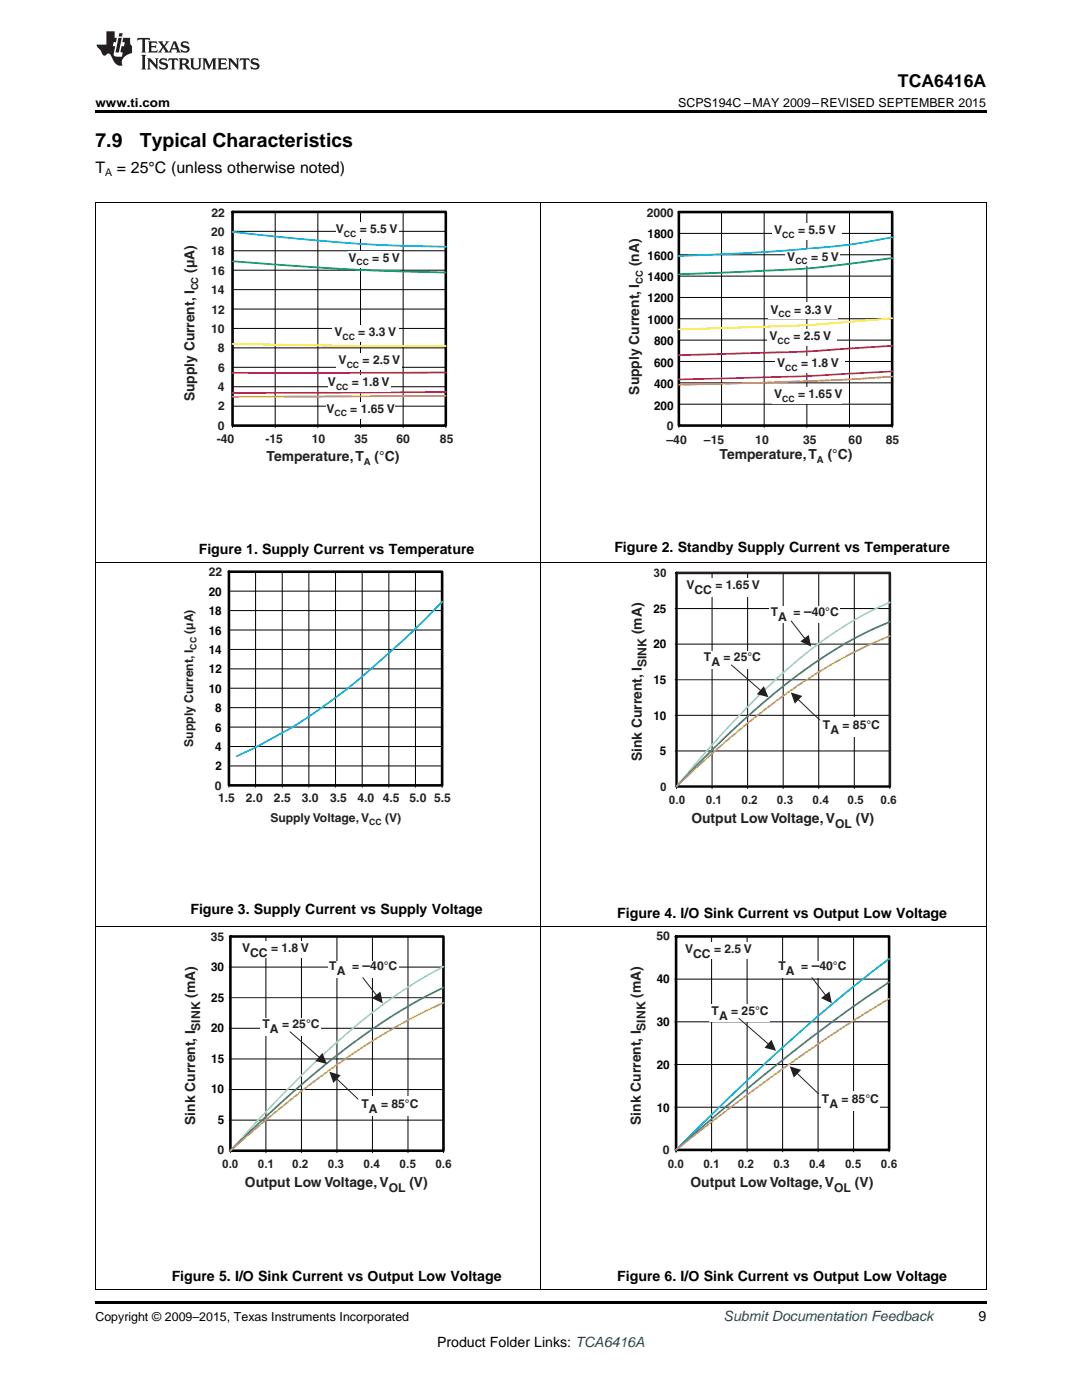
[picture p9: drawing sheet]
<svg xmlns="http://www.w3.org/2000/svg" width="216mm" height="279mm" viewBox="0 0 216 279" stroke-linecap="round" stroke-linejoin="round" font-family="sans-serif">
<path d="M19 257.4l.2 .1zM196.7 257.4l.1 .1zM19 259.7h177.8v.5h-177.8z" fill="#000"/>
<path d="M19.1 184.9v72.6M107.9 184.9v72.6M196.8 184.9v72.6M19 257.4h177.8" fill="none" stroke="#000" stroke-width=".2"/>
<g fill="#fff">
<path d="M62.1 234.2h17.4v2.4h-17.4z" fill-rule="evenodd"/>
<path d="M46 186.9h42.5v42.8h-42.5z" fill-rule="evenodd"/>
</g>
<g fill="none" stroke="#010202" stroke-width=".2">
<path d="M45.7 193h42.8M45.7 186.9h42.8v43.1M45.7 199.1h.3M46 186.9v43.1M53.1 186.9v43.1M60.2 186.9v43.1M67.2 186.9v43.1M74.3 186.9v43.1M81.4 186.9v43.1M45.7 217.4h42.8M45.7 211.3h42.8M45.7 205.2h42.8"/>
<path d="M45.7 223.5h42.8M45.7 229.7h42.8"/>
</g>
<path d="M46 199.1h42.5" fill="none" stroke="#231f20" stroke-width=".2"/>
<path d="M46 186.9h42.5v42.8h-42.5z" fill="none" stroke="#010202" stroke-width=".52"/>
<path d="M88.5 192.9a110 110 0 0 0-24.8 18.3l-8.9 8.8-8.8 9.6" fill="none" stroke="#8dd7f7" stroke-width=".35"/>
<path d="M88.5 197.1a119.2 119.2 0 0 0-26.6 17.9l-8.8 7.8-7.1 6.9" fill="none" stroke="#3b8476" stroke-width=".35"/>
<path d="M88.5 200.1a136.5 136.5 0 0 0-30.1 19.1l-5.3 4.3-7.1 6.1" fill="none" stroke="#a6ce39" stroke-width=".35"/>
<g fill="#fff">
<path d="M48 187.9h13.9v3.4h-13.9z" fill-rule="evenodd"/>
<path d="M65.4 191.8h14.2v3.3h-14.2z" fill-rule="evenodd"/>
</g>
<path d="M72.4 195.1l2.7 3.5" fill="none" stroke="#231f20" stroke-width=".2"/>
<path d="M74.2 199.2l1.7-1.3 .5 2.3z" fill="#231f20"/>
<g fill="#fff">
<path d="M71.9 218.8h11.8v3.9h-11.8z" fill-rule="evenodd"/>
<path d="M52 203.1h12v3.5h-12z" fill-rule="evenodd"/>
</g>
<path d="M57.9 205.9l5.8 5.1" fill="none" stroke="#231f20" stroke-width=".2"/>
<path d="M64.3 210.1l.9 2.2-2.3-.6z" fill="#231f20"/>
<path d="M67.2 215.3l4.2 4.1" fill="none" stroke="#231f20" stroke-width=".2"/>
<path d="M65.7 213.9l2.3 .7-1.5 1.5z" fill="#231f20"/>
<g fill="#fff">
<path d="M151 234.2h17.4v2.4h-17.4z" fill-rule="evenodd"/>
<path d="M134.9 186.9h42.5v42.6h-42.5z" fill-rule="evenodd"/>
</g>
<path d="M134.7 195.4h42.7M134.7 186.9h42.7v43M134.9 186.9v42.6M142 186.9v43M149.1 186.9v43M156.2 186.9v43M163.2 186.9v43M170.3 186.9v43M134.7 212.4h42.7M134.7 203.9h42.7M134.7 221h42.7M134.7 229.5h42.7" fill="none" stroke="#010202" stroke-width=".2"/>
<path d="M134.9 186.9h42.5v42.6h-42.5z" fill="none" stroke="#010202" stroke-width=".52"/>
<path d="M134.9 229.5v.4" fill="none" stroke="#010202" stroke-width=".35"/>
<path d="M177.4 191.4a365 365 0 0 0-37.2 32.8l-5.3 5.3" fill="none" stroke="#00aeef" stroke-width=".35"/>
<path d="M177.4 196a391.6 391.6 0 0 0-42.5 33.5" fill="none" stroke="#3b8476" stroke-width=".35"/>
<path d="M177.4 199.3a395.4 395.4 0 0 0-42.5 30.2" fill="none" stroke="#a6ce39" stroke-width=".35"/>
<g fill="#fff">
<path d="M136.4 188.1h13.9v3.4h-13.9z" fill-rule="evenodd"/>
<path d="M155 191.8h14.2v3.3h-14.2z" fill-rule="evenodd"/>
</g>
<path d="M162 195.1l2.7 3.5" fill="none" stroke="#231f20" stroke-width=".2"/>
<path d="M163.8 199.2l1.7-1.3 .5 2.3z" fill="#231f20"/>
<g fill="#fff">
<path d="M163.8 217.7h11.7v3.9h-11.7z" fill-rule="evenodd"/>
<path d="M141.6 200.5h12v3.5h-12z" fill-rule="evenodd"/>
</g>
<path d="M147.5 203.3l5.8 5.1" fill="none" stroke="#231f20" stroke-width=".2"/>
<path d="M153.9 207.5l1 2.2-2.4-.6z" fill="#231f20"/>
<path d="M159 214.2l4.3 4.1" fill="none" stroke="#231f20" stroke-width=".2"/>
<path d="M157.6 212.8l2.3 .7-1.5 1.6z" fill="#231f20"/>
<path d="M19.1 112.3v72.6M107.9 112.3v72.6M196.8 112.3v72.6M19 184.8h177.8" fill="none" stroke="#000" stroke-width=".2"/>
<g fill="#fff">
<path d="M151.2 161.6h17.4v2.4h-17.4z" fill-rule="evenodd"/>
<path d="M135 114.3h42.6v42.7h-42.6z" fill-rule="evenodd"/>
</g>
<g fill="none" stroke="#010202" stroke-width=".2">
<path d="M134.7 114.3h42.9v43.1M135 114.3v43.1M142.1 114.3v43.1M149.2 114.3v43.1M156.3 114.3v43.1M163.4 114.3v43.1M170.5 114.3v43.1M134.7 128.5h42.9M134.7 121.5h42.9M134.7 135.7h.3M134.7 149.9h42.9M134.7 142.8h42.9"/>
<path d="M134.7 157h42.9"/>
</g>
<path d="M135 135.7h42.6" fill="none" stroke="#231f20" stroke-width=".2"/>
<path d="M135 114.3h42.6v42.7h-42.6z" fill="none" stroke="#231f20" stroke-width=".52"/>
<path d="M177.6 120.2a79.9 79.9 0 0 0-24 16.5 223.6 223.6 0 0 0-18.6 20.3" fill="none" stroke="#8dd7f7" stroke-width=".35"/>
<path d="M177.6 124.1a94.9 94.9 0 0 0-26.7 17.3l-7 6.5-8.9 9.1" fill="none" stroke="#3b8476" stroke-width=".35"/>
<path d="M177.6 126.9a106.3 106.3 0 0 0-28.4 17.4l-7.1 6.1-7.1 6.6" fill="none" stroke="#a6ce39" stroke-width=".35"/>
<g fill="#fff">
<path d="M137 115.4h15.1v3.7h-15.1z" fill-rule="evenodd"/>
<path d="M153.5 121.1h14.1v3.3h-14.1z" fill-rule="evenodd"/>
</g>
<path d="M157.9 123.9l2.7 3.5" fill="none" stroke="#231f20" stroke-width=".2"/>
<path d="M159.7 128l1.7-1.3 .4 2.3z" fill="#231f20"/>
<g fill="#fff">
<path d="M164 143.1h11.7v3.9h-11.7z" fill-rule="evenodd"/>
<path d="M140.1 129.9h12v3.5h-12z" fill-rule="evenodd"/>
</g>
<path d="M145.9 132.7l5.9 5.1" fill="none" stroke="#231f20" stroke-width=".2"/>
<path d="M152.4 136.9l.9 2.2-2.3-.6z" fill="#231f20"/>
<path d="M159.3 139.6l4.2 4.1" fill="none" stroke="#231f20" stroke-width=".2"/>
<path d="M157.8 138.2l2.3 .7-1.5 1.5z" fill="#231f20"/>
<path d="M45.7 114.1h42.5v42.6h-42.5z" fill-rule="evenodd" fill="#fff"/>
<g fill="none" stroke="#010202" stroke-width=".2">
<path d="M45.7 118h42.5M51 114.1v43M56.3 114.1v43M61.6 114.1v43M66.9 114.1v43M72.3 114.1v43M77.6 114.1v43M82.9 114.1v43M45.7 137.4h42.5M45.7 133.5h42.5M45.7 129.6h42.5M45.7 125.7h42.5"/>
<path d="M45.7 121.9h42.5M45.7 152.9h42.5M45.7 149h42.5M45.7 145.1h42.5M45.7 141.2h42.5M45.7 157.1v-43h42.5v43M45.7 156.7h42.5"/>
</g>
<path d="M45.7 114.1h42.5v42.6h-42.5z" fill="none" stroke="#010202" stroke-width=".52"/>
<path d="M88.2 120.1l-6.6 6.6-6.4 5.8a115.2 115.2 0 0 1-9.9 7.9l-7.2 4.9-7.4 4-3.4 1.6" fill="none" stroke="#00aeef" stroke-width=".35"/>
<path d="M19.1 40.4v71.9M107.9 40.4v71.9M196.8 40.4v71.9M19 112.3h177.8" fill="none" stroke="#000" stroke-width=".2"/>
<path d="M46.4 42.3h42.6v42.6h-42.6z" fill-rule="evenodd" fill="#fff"/>
<g fill="none" stroke="#010202" stroke-width=".2">
<path d="M46.4 57.8h42.6M46.4 53.9h42.6M46.4 50h42.6M46.4 46.2h42.6M54.9 42.3v43M63.4 42.3v43M71.9 42.3v43M80.4 42.3v43M46.4 77.2h42.6M46.4 73.3h42.6M46.4 69.4h42.6M46.4 65.5h42.6"/>
<path d="M46.4 61.7h42.6M46.4 85.3v-43h42.6v43M46.4 84.9h42.6M46.4 81.1h42.6"/>
</g>
<path d="M46.4 42.3h42.6v42.6h-42.6z" fill="none" stroke="#010202" stroke-width=".52"/>
<path d="M89 79l-42.6 .2" fill="none" stroke="#f58220" stroke-width=".35"/>
<path d="M89 78.2l-42.6 .2" fill="none" stroke="#ed028c" stroke-width=".35"/>
<path d="M89 74.3l-42.6 .1" fill="none" stroke="#ee1d23" stroke-width=".35"/>
<path d="M46.4 68.6l25.5 .4 17.1 .1" fill="none" stroke="#fff101" stroke-width=".35"/>
<path d="M46.4 52.1l8.5 .7a526.8 526.8 0 0 0 34.1 1.6" fill="none" stroke="#00a54f" stroke-width=".35"/>
<path d="M46.4 46.3a363.5 363.5 0 0 0 42.6 2.9" fill="none" stroke="#00aeef" stroke-width=".35"/>
<g fill="#fff">
<path d="M66.3 65h13.2v3.3h-13.2z" fill-rule="evenodd"/>
<path d="M67.1 70.5h13.2v3.3h-13.2z" fill-rule="evenodd"/>
<path d="M69.4 50.1h10.4v3.3h-10.4z" fill-rule="evenodd"/>
<path d="M67.1 44.5h12.4v3.2h-12.4z" fill-rule="evenodd"/>
<path d="M65.5 74.9h12.5v3.3h-12.5z" fill-rule="evenodd"/>
<path d="M65.1 80.2h13.7v3.3h-13.7z" fill-rule="evenodd"/>
<path d="M135.5 42.3h42.5v42.6h-42.5z" fill-rule="evenodd"/>
</g>
<g fill="none" stroke="#010202" stroke-width=".2">
<path d="M135.5 59.4h42.5M135.5 55.1h42.5M135.5 50.8h42.5M135.5 46.6h42.5M144 42.3v43M152.5 42.3v43M161 42.3v43M169.5 42.3v43M135.5 76.4h42.5M135.5 72.1h42.5M135.5 67.9h42.5M135.5 63.6h42.5"/>
<path d="M135.5 80.7h42.5M135.5 85.3v-43h42.5v43M135.5 84.9h42.5"/>
</g>
<path d="M135.5 42.3h42.5v42.6h-42.5z" fill="none" stroke="#010202" stroke-width=".52"/>
<path d="M178 75.2l-12.7 .7-29.8 .9" fill="none" stroke="#f58220" stroke-width=".35"/>
<path d="M178 74.1l-17 1-25.5 .6" fill="none" stroke="#ed028c" stroke-width=".35"/>
<path d="M178 69l-10.6 .7a185.2 185.2 0 0 1-14.9 .7l-17 .5" fill="none" stroke="#ee1d23" stroke-width=".35"/>
<path d="M178 63.5a305.4 305.4 0 0 1-25.5 1.7l-17 .5" fill="none" stroke="#fff101" stroke-width=".35"/>
<path d="M161 53.6l-25.5 1.1M178 51.5l-8.5 1.1" fill="none" stroke="#00a54f" stroke-width=".35"/>
<path d="M152.5 50.3l-17 .8M178 47.4l-8.5 1.4-8.5 .9" fill="none" stroke="#00aeef" stroke-width=".35"/>
<g fill="#fff">
<path d="M154.7 71h13.8v3.3h-13.8z" fill-rule="evenodd"/>
<path d="M154.1 77.2h13.8v3.3h-13.8z" fill-rule="evenodd"/>
<path d="M153.1 65.7h13.9v3.2h-13.9z" fill-rule="evenodd"/>
<path d="M153.3 60.4h13.9v3.3h-13.9z" fill-rule="evenodd"/>
<path d="M154.1 44.5h13.8v3.3h-13.8z" fill-rule="evenodd"/>
<path d="M156.7 49.8h10.9v3.3h-10.9z" fill-rule="evenodd"/>
</g>
<path d="M161 49.7l-8.5 .6" fill="none" stroke="#00aeef" stroke-width=".35"/>
<path d="M169.5 52.6l-8.5 1" fill="none" stroke="#00a54f" stroke-width=".35"/>
<path d="M19 40.4h177.8" fill="none" stroke="#000" stroke-width=".2"/>
<path d="M19 22h177.8v.5h-177.8z" fill="#000"/>
<g fill="#231f20">
<path d="M27.5 7.6l-.1 .5 .4-.2h.6v.1v2.1l-.2 .4h1l-.3-.4v-2.1l.1-.1h.5l.5 .2-.2-.5zM29.5 8.3l.2 .3v1.5l-.2 .4h1.8l.2-.6a1.04 1.04 0 0 1-1.3 .2v-.7h.6l.3 .2v-.6l-.3 .2h-.6v-.6l.8-.1 .4 .3-.2-.5zM31.5 8.3l.9 1.1-.9 1.1h.8l-.2-.2 .5-.7 .4 .7-.2 .2h1.5l-.1-.2 .1-.4h.9l.1 .4-.2 .2h1l-.3-.3-.7-1.9h-.5l-.9 2-.8-1 .9-1h-.8l.1 .3-.3 .5-.4-.6 .2-.2zM34.7 8.6l.4 1h-.7zM36.3 8.4a.63 .63 0 0 0-.2 .7 .63 .63 0 0 0 .6 .4l.6 .2 .1 .2a.75 .75 0 0 1-.7 .4 .75 .75 0 0 1-.6-.5l.1 .7 .1-.1a1.11 1.11 0 0 0 1.5-.6 1.13 1.13 0 0 0-1.2-.8l-.1-.4a1.04 1.04 0 0 1 1.2 .2l-.2-.5-.1 .1-.5-.2zM28.2 10.9l.2 .4v2.2l-.2 .4h1l-.3-.4v-2.2l.3-.4zM29.3 11.6l.3 .4v1.5l-.3 .4h.8l-.2-.4v-1.3l1.5 1.7v-1.9l.2-.4h-.7l.2 .4v.9l-1.1-1.3zM32 11.8a.62 .62 0 0 0-.2 .7 .62 .62 0 0 0 .6 .4l.6 .1 .1 .3a.76 .76 0 0 1-.7 .3 .76 .76 0 0 1-.6-.4l.1 .7 .1-.1a1.11 1.11 0 0 0 1.5-.6 1.13 1.13 0 0 0-1.2-.8l-.1-.4a1.04 1.04 0 0 1 1.2 .2l-.2-.6-.1 .1-.5-.1zM33.7 11.6l-.2 .6a.61 .61 0 0 1 .8-.3v1.6l-.2 .4h.9l-.2-.4v-1.6a.63 .63 0 0 1 .8 .3l-.2-.6zM35.6 11.6l.3 .4v1.5l-.3 .4h1l-.2-.2v-.8l.5 .2a.76 .76 0 0 0 1.2 .7l-1-1a.58 .58 0 0 0 .6-.5 .58 .58 0 0 0-.5-.6zM36.4 11.9h.1a.45 .45 0 0 1 .5 .1 .45 .45 0 0 1 .1 .5l-.7 .2zM37.9 11.6l.2 .2a2.17 2.17 0 0 0 .3 1.9 .99 .99 0 0 0 1.6-.6v-1.1l.2-.4h-.7l.2 .2a1.92 1.92 0 0 1-.2 1.8 .6 .6 0 0 1-.9-.5v-1.1l.2-.4zM40.4 11.6l.2 .4v1.5l-.2 .4h.7l-.2-.4v-1.4l.8 1.8 .8-1.8v1.4l-.2 .4h.9l-.2-.4v-1.5l.2-.4h-.8l-.6 1.5-.6-1.5zM43.4 11.6l.2 .4v1.5l-.2 .4h1.8l.2-.6a1.04 1.04 0 0 1-1.3 .1v-.6h.5l.4 .2v-.6l-.4 .2h-.5v-.7h.8l.3 .3-.1-.6zM45.5 11.6l.2 .4v1.5l-.2 .4h.7l-.2-.4v-1.3l1.5 1.7v-1.9l.2-.4h-.7l.2 .4v.9l-1.1-1.3zM47.9 11.6l-.1 .6a.61 .61 0 0 1 .8-.3v1.6l-.3 .4h1l-.3-.4 .1-1.6a.63 .63 0 0 1 .7 .3l-.1-.6zM50.2 11.8a.62 .62 0 0 0-.2 .7 .62 .62 0 0 0 .6 .4l.6 .1 .2 .3a.76 .76 0 0 1-.8 .3 .76 .76 0 0 1-.6-.4l.1 .7 .2-.1a1.11 1.11 0 0 0 1.5-.6 1.13 1.13 0 0 0-1.3-.8l-.1-.4a1.04 1.04 0 0 1 1.2 .2l-.1-.6-.2 .1-.5-.1z"/>
<path d="M21.2 6.3v2.6h-1.9l.1 .4 .7 .9a.91 .91 0 0 0 1 .8 .56 .56 0 0 1 .5-.3 .56 .56 0 0 1 .5 .3l.4 .8a1.53 1.53 0 0 0 1.9 1.2 1.54 1.54 0 0 1 1-2.1l.9-.3v-1.4a1.52 1.52 0 0 1-.3-1.6h-1.4l-.2 .8h.5l-.2 .8h-.4l-.2 1v.2l.4 .1-.2 .8a1.93 1.93 0 0 1-1.6-.3l.3-1.8h-.5l.2-.8h.4l.2-.8h-.4v-1.3zM23.6 7.6l-.6 2.9h.7l.6-2.9zM23.8 6.6l-.1 .7h.6l.2-.7z"/>
</g>
<g font-size="3.9">
<text x="19" y="29.3">7.9</text>
<text x="27.9" y="29.3">Typical Characteristics</text>
</g>
<text font-size="3.5" x="179.2" y="17.3">TCA6416A</text>
<g font-size="3.2">
<text x="19" y="34.4">T</text>
<text x="23.3" y="34.4">= 25°C (unless otherwise noted)</text>
</g>
<g font-size="2.8" fill="#231f20">
<text x="127.5" y="53.1" transform="rotate(-90 127.5 53.1)">(nA)</text>
<text x="38.8" y="54.5" transform="rotate(-90 38.8 54.5)">(µA)</text>
<text x="38.8" y="80.1" transform="rotate(-90 38.8 80.1)">Supply Current, I</text>
<text x="127.5" y="78.8" transform="rotate(-90 127.5 78.8)">Supply Current, I</text>
<text x="53.2" y="92">Temperature,T</text>
<text x="74.8" y="92">(°C)</text>
<text x="143.6" y="91.7">Temperature,T</text>
<text x="165.2" y="91.7">(°C)</text>
<text x="160.4" y="122.9">–</text>
<text x="128" y="126.6" transform="rotate(-90 128 126.6)">(mA)</text>
<text x="128" y="151.9" transform="rotate(-90 128 151.9)">Sink Current, I</text>
<text x="138" y="164.3">Output Low Voltage,V</text>
<text x="170.8" y="164.3">(V)</text>
<text x="72.4" y="193.6">–</text>
<text x="162" y="193.6">–</text>
<text x="39" y="199.1" transform="rotate(-90 39 199.1)">(mA)</text>
<text x="127.9" y="199.1" transform="rotate(-90 127.9 199.1)">(mA)</text>
<text x="39" y="224.5" transform="rotate(-90 39 224.5)">Sink Current, I</text>
<text x="127.9" y="224.5" transform="rotate(-90 127.9 224.5)">Sink Current, I</text>
<text x="48.9" y="236.9">Output Low Voltage,V</text>
<text x="81.7" y="236.9">(V)</text>
<text x="137.8" y="236.9">Output Low Voltage,V</text>
<text x="170.6" y="236.9">(V)</text>
</g>
<g font-size="2.8">
<text x="39.7" y="110.6">Figure 1. Supply Current vs Temperature</text>
<text x="122.6" y="110.2">Figure 2. Standby Supply Current vs Temperature</text>
<text x="38" y="182.5">Figure 3. Supply Current vs Supply Voltage</text>
<text x="123.2" y="183.1">Figure 4. I/O Sink Current vs Output Low Voltage</text>
<text x="34.3" y="255.7">Figure 5. I/O Sink Current vs Output Low Voltage</text>
<text x="123.2" y="255.7">Figure 6. I/O Sink Current vs Output Low Voltage</text>
<text x="195.3" y="263.6">9</text>
<text x="87.2" y="268.9">Product Folder Links: TCA6416A</text>
</g>
<text font-size="2.8" fill="#0000c8" x="144.4" y="263.6">Submit Documentation Feedback</text>
<g font-size="2.5">
<text x="19" y="21.4">www.ti.com</text>
<text x="135.3" y="21.4">SCPS194C –MAY 2009–REVISED SEPTEMBER 2015</text>
<text x="19" y="263.6">Copyright © 2009–2015, Texas Instruments Incorporated</text>
</g>
<g font-size="2.4" fill="#231f20">
<text x="42.1" y="47.1">20</text>
<text x="42.2" y="43.2">22</text>
<text x="67" y="46.6">V</text>
<text x="71.8" y="46.6">= 5.5 V</text>
<text x="129" y="43.3">2000</text>
<text x="154.5" y="46.7">V</text>
<text x="159.3" y="46.7">= 5.5 V</text>
<text x="42.1" y="50.9">18</text>
<text x="69.5" y="52.3">V</text>
<text x="74.3" y="52.3">= 5 V</text>
<text x="157.1" y="52.1">V</text>
<text x="161.9" y="52.1">= 5 V</text>
<text x="42.1" y="58.7">14</text>
<text x="42.2" y="54.8">16</text>
<text x="42.2" y="62.6">12</text>
<text x="153.7" y="62.6">V</text>
<text x="158.5" y="62.6">= 3.3 V</text>
<text x="42.1" y="66.4">10</text>
<text x="43.5" y="70.3">8</text>
<text x="66.7" y="67.1">V</text>
<text x="71.5" y="67.1">= 3.3 V</text>
<text x="153.5" y="67.9">V</text>
<text x="158.3" y="67.9">= 2.5 V</text>
<text x="43.5" y="74.2">6</text>
<text x="65.4" y="77.1">V</text>
<text x="67.6" y="72.7">V</text>
<text x="70.2" y="77.1">= 1.8 V</text>
<text x="72.3" y="72.7">= 2.5 V</text>
<text x="155.1" y="73.3">V</text>
<text x="159.8" y="73.3">= 1.8 V</text>
<text x="43.5" y="78.1">4</text>
<text x="43.5" y="81.9">2</text>
<text x="65.1" y="82.3">V</text>
<text x="69.9" y="82.3">= 1.65 V</text>
<text x="154.5" y="79.4">V</text>
<text x="159.2" y="79.4">= 1.65 V</text>
<text x="43.3" y="88.3">-40</text>
<text x="43.5" y="85.8">0</text>
<text x="53" y="88.3">-15</text>
<text x="62.2" y="88.3">10</text>
<text x="70.8" y="88.3">35</text>
<text x="79.1" y="88.3">60</text>
<text x="87.8" y="88.3">85</text>
<text x="133" y="88.5">–40</text>
<text x="133.1" y="85.8">0</text>
<text x="140.5" y="88.5">–15</text>
<text x="150.7" y="88.5">10</text>
<text x="160.2" y="88.5">35</text>
<text x="169.3" y="88.5">60</text>
<text x="176.8" y="88.5">85</text>
<text x="41.7" y="115.1">22</text>
<text x="137" y="117.6">V</text>
<text x="138.6" y="118.6">CC</text>
<text x="142.7" y="117.6">= 1.65 V</text>
<text x="153.8" y="122.9">T</text>
<text x="155.3" y="123.9">A</text>
<text x="158.4" y="122.9">=</text>
<text x="162" y="122.9">40°C</text>
<text x="38.5" y="126.5" transform="rotate(-90 38.5 126.5)">(µA)</text>
<text x="129" y="133.1" transform="rotate(-90 129 133.1)">SINK</text>
<text x="140.5" y="132">T</text>
<text x="141.9" y="133">A</text>
<text x="144.4" y="132">= 25°C</text>
<text x="38.5" y="149" transform="rotate(-90 38.5 149)">Supply Current, I</text>
<text x="164.2" y="145.5">T</text>
<text x="165.7" y="146.4">A</text>
<text x="168.1" y="145.5">= 85°C</text>
<text x="42.9" y="157.6">0</text>
<text x="43.5" y="160">1.5</text>
<text x="49.1" y="160">2.0</text>
<text x="54.7" y="160">2.5</text>
<text x="60.2" y="160">3.0</text>
<text x="65.9" y="160">3.5</text>
<text x="71.3" y="160">4.0</text>
<text x="76.4" y="160">4.5</text>
<text x="81.7" y="160">5.0</text>
<text x="86.6" y="160">5.5</text>
<text x="53.9" y="164">Supply Voltage,V</text>
<text x="76.8" y="164">(V)</text>
<text x="166.6" y="165.3">OL</text>
<text x="42.1" y="187.8">35</text>
<text x="48.3" y="190">V</text>
<text x="49.9" y="190.9">CC</text>
<text x="54.1" y="190">= 1.8 V</text>
<text x="131" y="187.7">50</text>
<text x="136.7" y="190.1">V</text>
<text x="138.3" y="191.1">CC</text>
<text x="142.5" y="190.1">= 2.5 V</text>
<text x="65.7" y="193.6">T</text>
<text x="67.2" y="194.6">A</text>
<text x="70.3" y="193.6">=</text>
<text x="73.9" y="193.6">40°C</text>
<text x="155.3" y="193.6">T</text>
<text x="156.8" y="194.6">A</text>
<text x="159.9" y="193.6">=</text>
<text x="163.5" y="193.6">40°C</text>
<text x="142" y="202.6">T</text>
<text x="143.5" y="203.5">A</text>
<text x="145.9" y="202.6">= 25°C</text>
<text x="39.9" y="205.7" transform="rotate(-90 39.9 205.7)">SINK</text>
<text x="52.4" y="205.2">T</text>
<text x="53.9" y="206.2">A</text>
<text x="56.3" y="205.2">= 25°C</text>
<text x="128.8" y="205.7" transform="rotate(-90 128.8 205.7)">SINK</text>
<text x="72.1" y="221.2">T</text>
<text x="76" y="221.2">= 85°C</text>
<text x="164" y="220.1">T</text>
<text x="165.5" y="221.1">A</text>
<text x="167.9" y="220.1">= 85°C</text>
<text x="73.6" y="222.1">A</text>
<text x="43.4" y="230.4">0</text>
<text x="132.3" y="230.4">0</text>
<text x="77.6" y="237.9">OL</text>
<text x="166.5" y="237.9">OL</text>
</g>
<g font-size="2.4" fill="#010202">
<text x="129.2" y="47.5">1800</text>
<text x="129.2" y="51.8">1600</text>
<text x="129.2" y="56.1">1400</text>
<text x="129.2" y="64.6">1000</text>
<text x="129.2" y="60.4">1200</text>
<text x="130.5" y="68.9">800</text>
<text x="130.5" y="77.5">400</text>
<text x="130.5" y="73.2">600</text>
<text x="130.5" y="81.7">200</text>
<text x="41.6" y="118.9">20</text>
<text x="41.6" y="122.8">18</text>
<text x="130.4" y="122.3">25</text>
<text x="41.6" y="130.5">14</text>
<text x="41.7" y="126.7">16</text>
<text x="130.4" y="129.4">20</text>
<text x="41.7" y="134.4">12</text>
<text x="130.4" y="136.5">15</text>
<text x="41.6" y="138.2">10</text>
<text x="42.9" y="142.1">8</text>
<text x="130.4" y="143.6">10</text>
<text x="42.9" y="149.9">4</text>
<text x="42.9" y="146">6</text>
<text x="43" y="153.7">2</text>
<text x="131.7" y="150.7">5</text>
<text x="42.1" y="193.9">30</text>
<text x="131" y="196.2">40</text>
<text x="42.2" y="199.9">25</text>
<text x="42.1" y="206">20</text>
<text x="131.1" y="204.8">30</text>
<text x="42.2" y="212.1">15</text>
<text x="131" y="213.3">20</text>
<text x="42.1" y="218.2">10</text>
<text x="131" y="221.8">10</text>
<text x="43.5" y="224.3">5</text>
</g>
<g font-size="2.3" fill="#231f20">
<text x="130.4" y="115.2">30</text>
<text x="131.7" y="157.8">0</text>
<text x="133.5" y="160.5">0.0</text>
<text x="140.8" y="160.5">0.1</text>
<text x="148" y="160.5">0.2</text>
<text x="155" y="160.5">0.3</text>
<text x="162.1" y="160.5">0.4</text>
<text x="169.1" y="160.4">0.5</text>
<text x="175.7" y="160.4">0.6</text>
<text x="44.3" y="233">0.0</text>
<text x="51.4" y="233.1">0.1</text>
<text x="58.3" y="233.1">0.2</text>
<text x="65.4" y="233.1">0.3</text>
<text x="72.5" y="233.1">0.4</text>
<text x="79.7" y="233">0.5</text>
<text x="86.9" y="233">0.6</text>
<text x="133.2" y="233">0.0</text>
<text x="140.3" y="233.1">0.1</text>
<text x="147.2" y="233.1">0.2</text>
<text x="154.3" y="233.1">0.3</text>
<text x="161.4" y="233.1">0.4</text>
<text x="168.6" y="233">0.5</text>
<text x="175.8" y="233">0.6</text>
</g>
<text font-size="2.1" x="21" y="35.1">A</text>
<g font-size="1.9" fill="#231f20">
<text x="39.5" y="58" transform="rotate(-90 39.5 58)">CC</text>
<text x="128.3" y="56.6" transform="rotate(-90 128.3 56.6)">CC</text>
<text x="72.6" y="92.8">A</text>
<text x="163" y="92.4">A</text>
</g>
<g font-size="1.7" fill="#231f20">
<text x="68.6" y="47.3">CC</text>
<text x="156.1" y="47.4">CC</text>
<text x="71.1" y="52.9">CC</text>
<text x="158.7" y="52.7">CC</text>
<text x="155.3" y="63.3">CC</text>
<text x="68.3" y="67.8">CC</text>
<text x="155.1" y="68.6">CC</text>
<text x="67.1" y="77.8">CC</text>
<text x="69.2" y="73.4">CC</text>
<text x="156.7" y="74">CC</text>
<text x="66.7" y="83">CC</text>
<text x="156.1" y="80.1">CC</text>
<text x="39.2" y="129.7" transform="rotate(-90 39.2 129.7)">CC</text>
<text x="73.7" y="164.6">CC</text>
</g>
</svg>
